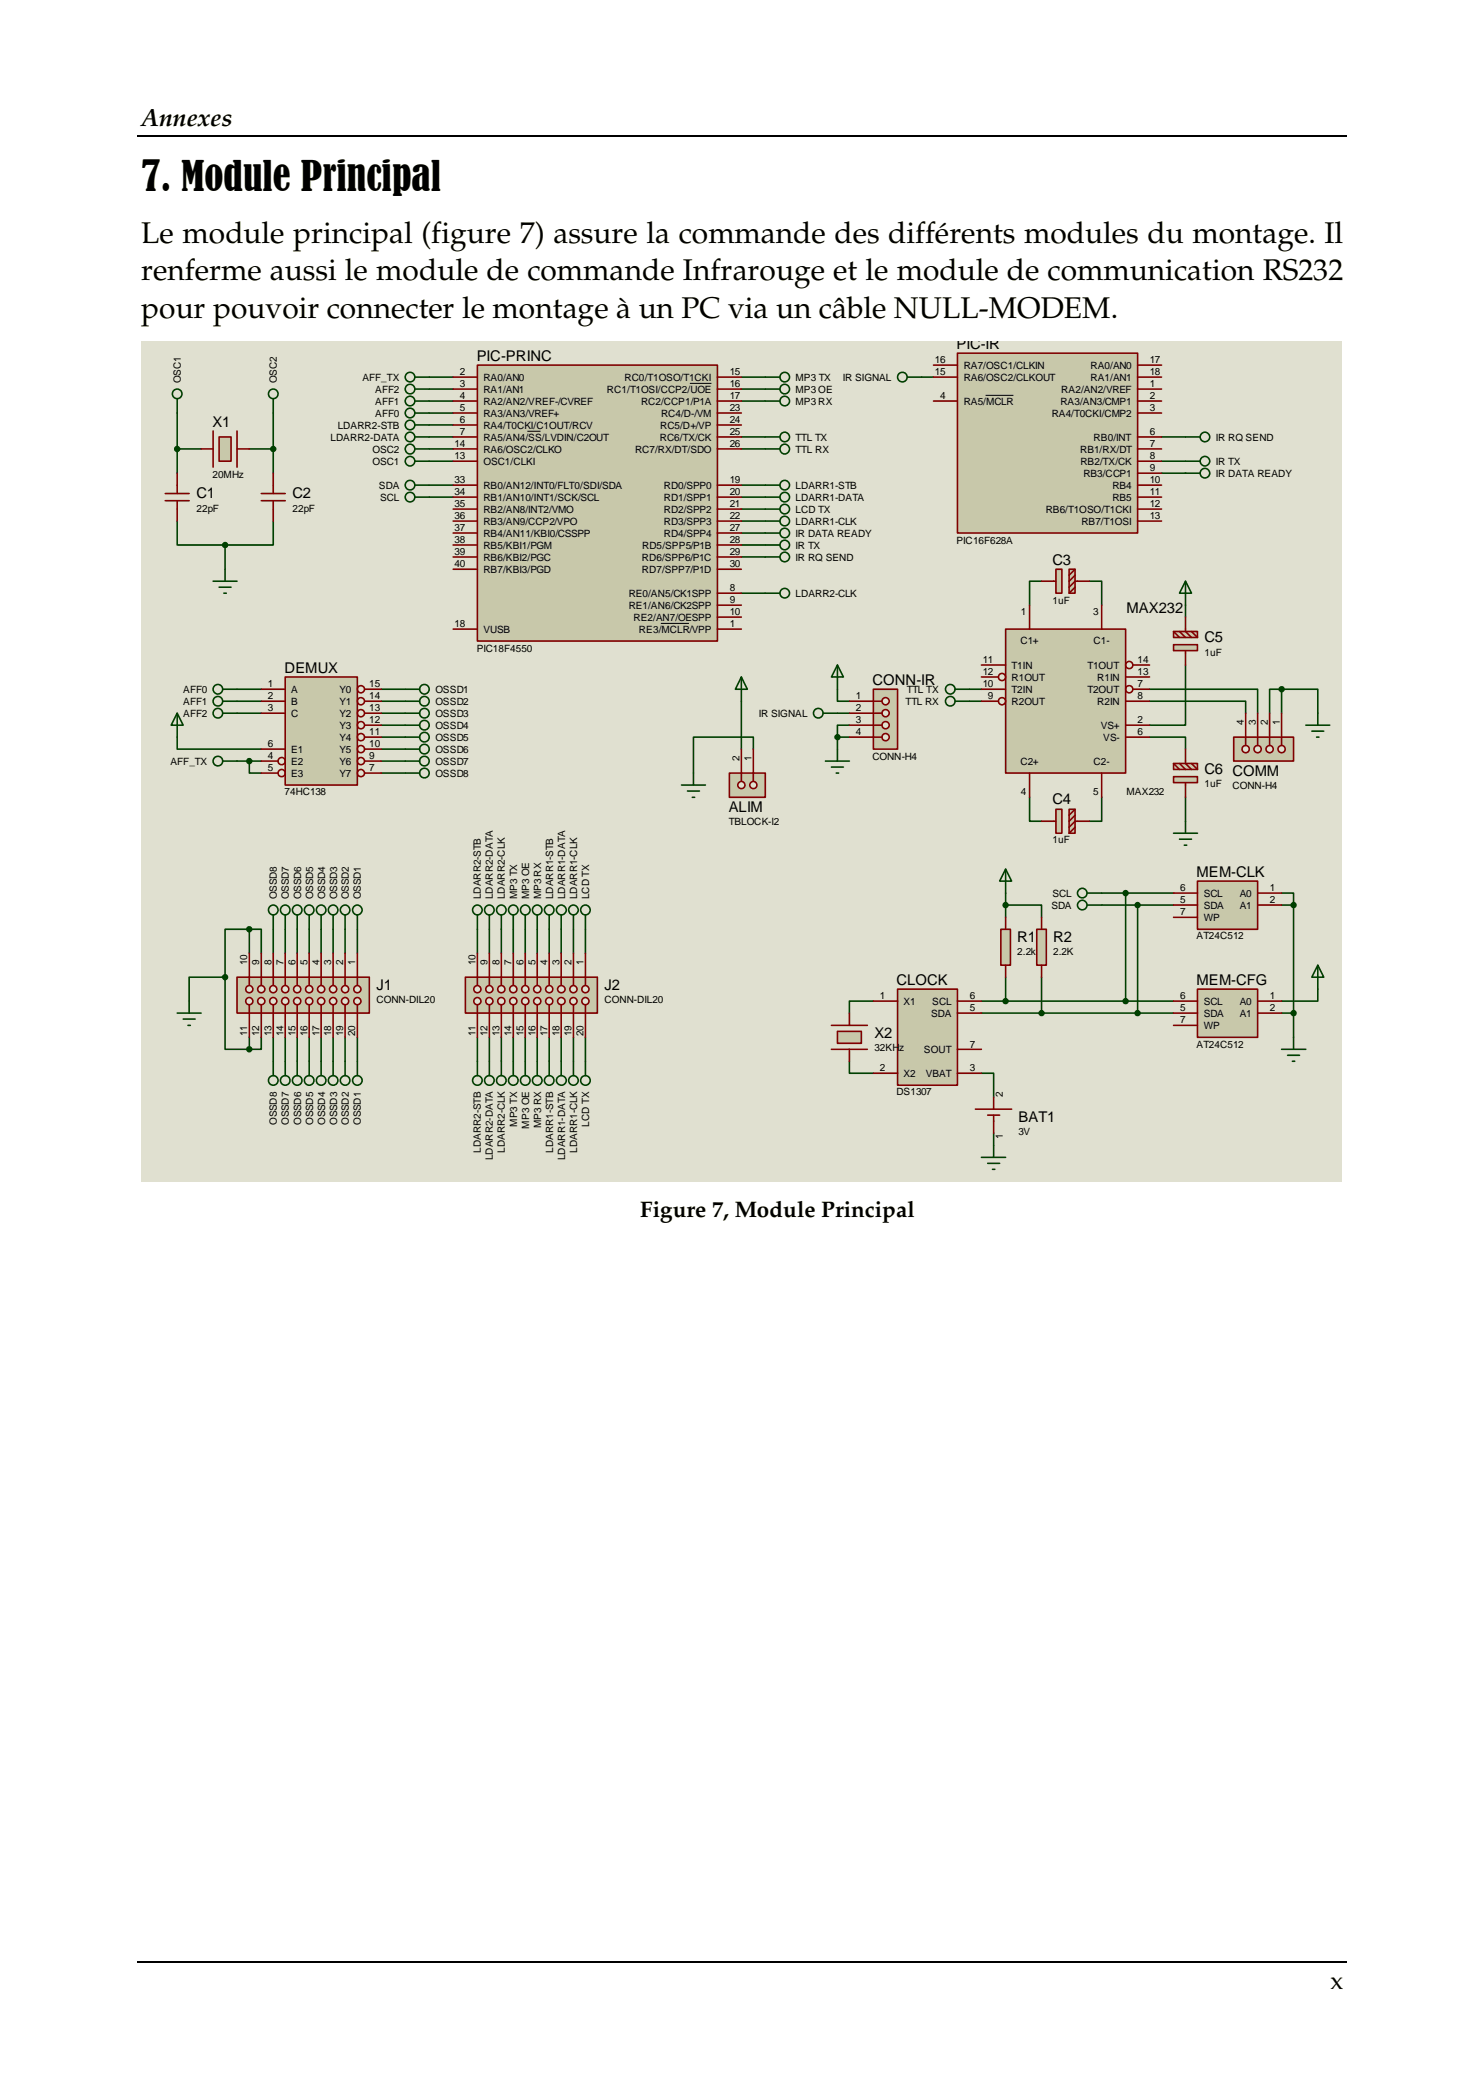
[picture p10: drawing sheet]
<svg xmlns="http://www.w3.org/2000/svg" width="210mm" height="297mm" viewBox="0 0 210 297" stroke-linecap="round" stroke-linejoin="round" font-family="sans-serif">
<path d="M19.5 19.3h171M19.5 277.5h171" fill="none" stroke="#000" stroke-width=".17"/>
<path d="M20 48.3h169.8v118.8h-169.8z" fill-rule="evenodd" fill="#e0e0d0"/>
<g fill="none" stroke="#004000" stroke-width=".23">
<path d="M25.1 58.4v8.5M38.7 58.4v8.5M60.7 55h3.4M60.7 56.7h3.4M60.7 58.4h3.4M60.7 53.3h3.4M104.9 55h3.3M104.9 56.7h3.3M104.9 53.3h3.3M130.3 53.3h1.7M25.1 73.7v3.4h6.7M25.1 63.5h3.3"/>
<path d="M31.8 77.1v3.4M35.3 63.5h3.4M38.7 73.7v3.4h-6.9M60.7 63.5h3.4M60.7 65.2h3.4M60.7 68.6h3.4M60.7 70.3h3.4M60.7 61.8h3.4M60.7 60.1h3.4M104.9 63.5h3.3M104.9 68.6h3.3M104.9 70.3h3.3"/>
<path d="M104.9 61.8h3.3M104.9 72h3.3M104.9 73.7h3.3M104.9 78.8h3.3M104.9 77.1h3.3M104.9 75.4h3.3M164.3 65.2h3.4M164.3 66.9h3.4M164.3 61.8h3.4M33.5 97.5h3.5M33.5 99.2h3.5M53.9 97.5h3.4"/>
<path d="M53.9 99.2h3.4M104.9 83.9h3.3M104.9 99.2v6.8M118.4 97.5v1.7h1.7M137.1 97.5h1.7M137.1 99.2h1.7M147.3 82.2h-1.7v3.4M154.1 82.2h1.7v3.4M162.6 97.5h15.3v3.4M162.6 99.2h13.6v1.7M167.7 94.1v8.5h-5.1M167.7 85.6v1.7"/>
<path d="M181.3 97.5h5.1v3.4M181.3 97.5h-1.7v3.4M181.3 97.5v3.4M25.1 104.3v1.7h11.9M33.5 100.9h3.5M33.5 107.7h3.5M35.3 107.7v1.6h1.7M53.9 100.9h3.4M53.9 107.7h3.4M53.9 102.6h3.4M53.9 104.3h3.4M53.9 106h3.4"/>
<path d="M53.9 109.3h3.4M106.6 106v-1.7h-8.5v5M118.4 100.9h1.7M118.4 104.3h1.7M118.4 104.3v1.7M120.1 102.6h-1.7v1.7M145.6 112.8v3.4h1.7M155.8 112.8v3.4h-1.7M162.6 104.3h5.1v1.7M167.7 112.8v3.4M31.8 138.2v10.2h3.5M31.8 138.2h-5v3.4"/>
<path d="M35.3 131.4h1.7v3.4M35.3 131.4h-3.5v6.8M35.3 131.4v3.4M38.7 131.4v3.4M40.3 131.4v3.4M42 131.4v3.4M43.7 131.4v3.4M45.4 131.4v3.4M47.1 131.4v3.4M48.8 131.4v3.4M50.5 131.4v3.4M67.5 131.4v3.4"/>
<path d="M69.2 131.4v3.4M70.9 131.4v3.4M72.6 131.4v3.4M74.3 131.4v3.4M76 131.4v3.4M77.7 131.4v3.4M79.4 131.4v3.4M81.1 131.4v3.4M82.8 131.4v3.4M142.2 128h5.1v1.8M142.2 126.3v3.5M142.2 138.2v3.4"/>
<path d="M147.3 138.2v5.1M155.8 128h10.2M155.8 126.3h10.2M159.2 126.3v15.3M160.9 128v15.3M181.3 126.3h1.7v1.7M181.3 128h1.7M183 128v18.7M186.4 139.9v1.7h-5.1M35.3 146.7v1.7M37 146.7v1.7h-1.7M38.7 146.7v3.4"/>
<path d="M40.3 146.7v3.4M42 146.7v3.4M43.7 146.7v3.4M45.4 146.7v3.4M47.1 146.7v3.4M48.8 146.7v3.4M50.5 146.7v3.4M67.5 146.7v3.4M69.2 146.7v3.4M70.9 146.7v3.4M72.6 146.7v3.4M74.3 146.7v3.4"/>
<path d="M76 146.7v3.4M77.7 146.7v3.4M79.4 146.7v3.4M81.1 146.7v3.4M82.8 146.7v3.4M120.1 150.1v1.7h3.4M123.5 141.6h-3.4v1.7M138.8 151.8h1.7v3.4M138.8 143.3h27.2M138.8 141.6h27.2M181.3 143.3h1.7M140.5 160.3v1.7"/>
</g>
<path d="M67.5 51.6h34v39.1h-34z" fill-rule="evenodd" fill="#c8c8aa"/>
<g fill="none" stroke="#800000" stroke-width=".23">
<path d="M64.1 53.3h3.4M64.1 55h3.4M64.1 56.7h3.4M64.1 58.4h3.4M67.5 51.6h34v39.1h-34zM101.5 53.3h3.4M101.5 55h3.4M101.5 56.7h3.4M101.5 58.4h3.4M23.4 70.8h3.4M23.4 69.8h3.4M25.1 66.9v2.9"/>
<path d="M25.1 70.8v2.9M30.1 61v5.1M33.5 61v5.1M37 70.8h3.3M37 69.8h3.3M38.7 66.9v2.9M38.7 70.8v2.9M64.1 60.1h3.4M64.1 61.8h3.4M64.1 63.5h3.4M64.1 65.2h3.4M64.1 68.6h3.4"/>
<path d="M64.1 70.3h3.4M64.1 72h3.4M64.1 73.7h3.4M64.1 75.4h3.4M64.1 77.1h3.4M64.1 78.8h3.4M101.5 60.1h3.4M101.5 61.8h3.4M101.5 63.5h3.4M101.5 68.6h3.4M101.5 70.3h3.4M101.5 72h3.4"/>
<path d="M101.5 73.7h3.4M101.5 75.4h3.4M101.5 77.1h3.4M101.5 78.8h3.4M64.1 80.5h3.4M64.1 89h3.4M101.5 80.5h3.4M101.5 89h3.4M101.5 83.9h3.4M101.5 85.6h3.4M101.5 87.3h3.4"/>
</g>
<path d="M97.6 54.2h3M74.6 61h1.9M93.5 88.2h4" fill="none" stroke="#000" stroke-width=".14"/>
<path d="M31 61.8h1.7v3.4h-1.7z" fill-rule="evenodd" fill="#c8c8aa"/>
<path d="M28.4 63.5h1.7M31 61.8h1.7v3.4h-1.7zM33.5 63.5h1.8" fill="none" stroke="#800000" stroke-width=".23"/>
<path d="M30.1 82.2h3.4M31 83.1h1.7M31.7 83.9h.3M31.8 80.5v1.7" fill="none" stroke="#004000" stroke-width=".23"/>
<circle cx="31.8" cy="77.1" r=".34" fill="#004000"/>
<g fill="none" stroke="#004000" stroke-width=".23">
<path d="M25.1 56.4v2M38.7 56.4v2"/>
<circle cx="25.1" cy="55.7" r=".68"/>
<circle cx="38.6" cy="55.7" r=".68"/>
<circle cx="31.8" cy="77.1" r=".34"/>
</g>
<circle cx="38.6" cy="63.5" r=".34" fill="#004000"/>
<circle cx="38.6" cy="63.5" r=".34" fill="none" stroke="#004000" stroke-width=".23"/>
<circle cx="25.1" cy="63.5" r=".34" fill="#004000"/>
<g fill="none" stroke="#004000" stroke-width=".23">
<path d="M58.7 55h2M58.7 56.7h2M58.7 58.4h2M58.7 53.3h2M58.7 63.5h2M58.7 65.2h2"/>
<circle cx="58" cy="58.4" r=".68"/>
<circle cx="58" cy="56.7" r=".68"/>
<circle cx="58" cy="55" r=".68"/>
<circle cx="58" cy="53.3" r=".68"/>
<circle cx="25.1" cy="63.5" r=".34"/>
<circle cx="58" cy="63.5" r=".68"/>
<circle cx="58" cy="65.2" r=".68"/>
</g>
<path d="M40.3 95.8h10.2v15.2h-10.2z" fill-rule="evenodd" fill="#c8c8aa"/>
<g fill="none" stroke="#800000" stroke-width=".23">
<path d="M37 97.5h3.3M37 99.2h3.3M40.3 95.8h10.2v15.2h-10.2zM51.6 97.5h2.3M51.6 99.2h2.3M37 100.9h3.3M37 106h3.3M37 107.7h2.3M37 109.3h2.3M51.6 100.9h2.3M51.6 106h2.3M51.6 107.7h2.3"/>
<path d="M51.6 109.3h2.3M51.6 102.6h2.3M51.6 104.3h2.3"/>
<circle cx="51.1" cy="97.5" r=".51"/>
<circle cx="51.1" cy="99.2" r=".51"/>
<circle cx="39.8" cy="107.7" r=".51"/>
<circle cx="39.8" cy="109.4" r=".51"/>
<circle cx="51" cy="102.6" r=".51"/>
<circle cx="51" cy="104.3" r=".51"/>
<circle cx="51" cy="106" r=".51"/>
<circle cx="51.1" cy="109.4" r=".51"/>
<circle cx="51.1" cy="100.9" r=".51"/>
<circle cx="51.1" cy="107.7" r=".51"/>
</g>
<g fill="none" stroke="#004000" stroke-width=".23">
<path d="M31.5 97.5h2M31.5 99.2h2M25.1 100.9l.8 1.7h-1.7zM25.1 100.9v3.4M31.5 100.9h2M31.5 107.7h2"/>
<circle cx="30.8" cy="99.2" r=".68"/>
<circle cx="30.8" cy="97.5" r=".68"/>
<circle cx="30.8" cy="100.9" r=".68"/>
<circle cx="30.8" cy="107.7" r=".68"/>
</g>
<circle cx="35.3" cy="107.7" r=".34" fill="#004000"/>
<g fill="none" stroke="#004000" stroke-width=".23">
<path d="M58.7 68.6h2M58.7 70.3h2M108.2 68.6h2.1M57.3 97.5h2.1M57.3 99.2h2.1M57.3 100.9h2.1M57.3 102.6h2.1M57.3 104.3h2.1M57.3 106h2.1M57.3 107.7h2.1M57.3 109.3h2.1"/>
<circle cx="58" cy="70.3" r=".68"/>
<circle cx="58" cy="68.6" r=".68"/>
<circle cx="111" cy="68.6" r=".68"/>
<circle cx="60" cy="99.2" r=".68"/>
<circle cx="60" cy="97.5" r=".68"/>
<circle cx="35.3" cy="107.7" r=".34"/>
<circle cx="60" cy="106" r=".68"/>
<circle cx="60" cy="109.3" r=".68"/>
<circle cx="60" cy="100.9" r=".68"/>
<circle cx="60" cy="102.6" r=".68"/>
<circle cx="60" cy="104.3" r=".68"/>
<circle cx="60" cy="107.7" r=".68"/>
</g>
<path d="M135.4 50h25.5v25.4h-25.5z" fill-rule="evenodd" fill="#c8c8aa"/>
<g fill="none" stroke="#800000" stroke-width=".23">
<path d="M132 51.6h3.4M132 53.3h3.4M132 56.7h3.4M135.4 50h25.5v25.4h-25.5zM160.9 51.6h3.4M160.9 53.3h3.4M160.9 55h3.4M160.9 56.7h3.4M160.9 58.4h3.4M160.9 61.8h3.4M160.9 63.5h3.4M160.9 65.2h3.4"/>
<path d="M160.9 66.9h3.4M160.9 68.6h3.4M160.9 70.3h3.4M160.9 72h3.4M160.9 73.7h3.4"/>
</g>
<path d="M139.4 55.9h3.9" fill="none" stroke="#000" stroke-width=".14"/>
<g fill="none" stroke="#004000" stroke-width=".23">
<path d="M108.2 53.3h2.1M108.2 55h2.1M108.2 56.7h2.1M128.3 53.3h2M58.7 61.8h2M58.7 60.1h2M108.2 61.8h2.1M108.2 63.5h2.1M167.7 65.2h2.1M167.7 66.9h2.1M167.7 61.8h2.1M108.2 83.9h2.1"/>
<circle cx="111" cy="56.7" r=".68"/>
<circle cx="111" cy="53.3" r=".68"/>
<circle cx="111" cy="55" r=".68"/>
<circle cx="127.6" cy="53.3" r=".68"/>
<circle cx="58" cy="60.1" r=".68"/>
<circle cx="58" cy="61.8" r=".68"/>
<circle cx="111" cy="63.5" r=".68"/>
<circle cx="111" cy="61.8" r=".68"/>
<circle cx="170.4" cy="66.9" r=".68"/>
<circle cx="170.4" cy="61.8" r=".68"/>
<circle cx="170.4" cy="65.2" r=".68"/>
<circle cx="111" cy="83.9" r=".68"/>
</g>
<path d="M127 139.9h8.4v13.6h-8.4z" fill-rule="evenodd" fill="#c8c8aa"/>
<path d="M127 139.9h8.4v13.6h-8.4zM123.5 151.8h3.5M123.5 141.6h3.5M135.4 151.8h3.4M135.4 141.6h3.4M135.4 143.3h3.4M135.4 148.4h3.4" fill="none" stroke="#800000" stroke-width=".23"/>
<path d="M169.4 124.6h8.5v6.8h-8.5z" fill-rule="evenodd" fill="#c8c8aa"/>
<path d="M166 126.3h3.4M166 128h3.4M166 129.8h3.4M169.4 124.6h8.5v6.8h-8.5zM177.9 126.3h3.4M177.9 128h3.4" fill="none" stroke="#800000" stroke-width=".23"/>
<path d="M169.4 139.9h8.5v6.8h-8.5z" fill-rule="evenodd" fill="#c8c8aa"/>
<path d="M169.4 139.9h8.5v6.8h-8.5zM166 141.6h3.4M166 143.3h3.4M166 145h3.4M177.9 141.6h3.4M177.9 143.3h3.4" fill="none" stroke="#800000" stroke-width=".23"/>
<path d="M181.3 148.4h3.4M182.1 149.3h1.7M182.8 150.1h.3M183 146.7v1.7" fill="none" stroke="#004000" stroke-width=".23"/>
<circle cx="183" cy="128" r=".34" fill="#004000"/>
<circle cx="183" cy="128" r=".34" fill="none" stroke="#004000" stroke-width=".23"/>
<circle cx="183" cy="143.3" r=".34" fill="#004000"/>
<g fill="none" stroke="#004000" stroke-width=".23">
<path d="M186.4 136.5l.8 1.7h-1.7zM186.4 136.5v3.4"/>
<circle cx="183" cy="143.3" r=".34"/>
</g>
<path d="M117.6 145h5.1M117.6 148.4h5.1" fill="none" stroke="#800000" stroke-width=".23"/>
<path d="M118.4 145.9h3.4v1.7h-3.4z" fill-rule="evenodd" fill="#c8c8aa"/>
<path d="M118.4 145.9h3.4v1.7h-3.4zM120.1 143.3v1.7M120.1 148.4v1.7" fill="none" stroke="#800000" stroke-width=".23"/>
<path d="M141.6 131.4h1.3v5.1h-1.3z" fill-rule="evenodd" fill="#c8c8aa"/>
<path d="M141.6 131.4h1.3v5.1h-1.3zM142.2 129.8v1.6M142.2 136.5v1.7" fill="none" stroke="#800000" stroke-width=".23"/>
<circle cx="159.2" cy="141.6" r=".34" fill="#004000"/>
<circle cx="159.2" cy="141.6" r=".34" fill="none" stroke="#004000" stroke-width=".23"/>
<circle cx="160.9" cy="143.3" r=".34" fill="#004000"/>
<g fill="none" stroke="#004000" stroke-width=".23">
<path d="M142.2 122.9l.9 1.7h-1.7zM142.2 122.9v3.4"/>
<circle cx="160.9" cy="143.3" r=".34"/>
</g>
<circle cx="142.2" cy="141.6" r=".34" fill="#004000"/>
<circle cx="142.2" cy="141.6" r=".34" fill="none" stroke="#004000" stroke-width=".23"/>
<path d="M146.6 131.4h1.4v5.1h-1.4z" fill-rule="evenodd" fill="#c8c8aa"/>
<path d="M146.6 131.4h1.4v5.1h-1.4zM147.3 129.8v1.6M147.3 136.5v1.7" fill="none" stroke="#800000" stroke-width=".23"/>
<circle cx="142.2" cy="128" r=".34" fill="#004000"/>
<circle cx="142.2" cy="128" r=".34" fill="none" stroke="#004000" stroke-width=".23"/>
<circle cx="147.3" cy="143.3" r=".34" fill="#004000"/>
<g fill="none" stroke="#004000" stroke-width=".23">
<path d="M153.8 126.3h2M153.8 128h2M138.8 163.7h3.4M139.7 164.5h1.7M140.4 165.4h.3M140.5 162v1.7"/>
<circle cx="153.1" cy="128" r=".67"/>
<circle cx="153.1" cy="126.3" r=".67"/>
<circle cx="147.3" cy="143.3" r=".34"/>
</g>
<path d="M138 156.9h5.1M139.7 157.7h1.7M140.5 155.2v1.7M140.5 157.7v2.6" fill="none" stroke="#800000" stroke-width=".23"/>
<circle cx="160.9" cy="128" r=".34" fill="#004000"/>
<circle cx="160.9" cy="128" r=".34" fill="none" stroke="#004000" stroke-width=".23"/>
<circle cx="159.2" cy="126.3" r=".34" fill="#004000"/>
<circle cx="159.2" cy="126.3" r=".34" fill="none" stroke="#004000" stroke-width=".23"/>
<path d="M123.5 97.5h3.5v8.5h-3.5z" fill-rule="evenodd" fill="#c8c8aa"/>
<path d="M123.5 97.5h3.5v8.5h-3.5zM123.5 99.2h1.3" fill="none" stroke="#800000" stroke-width=".23"/>
<circle cx="125.3" cy="100.9" r=".51" fill="#e0e0d0"/>
<g fill="none" stroke="#800000" stroke-width=".23">
<path d="M123.5 100.9h1.3"/>
<circle cx="125.3" cy="100.9" r=".51"/>
</g>
<circle cx="125.3" cy="102.6" r=".51" fill="#e0e0d0"/>
<g fill="none" stroke="#800000" stroke-width=".23">
<path d="M123.5 102.6h1.3"/>
<circle cx="125.3" cy="102.6" r=".51"/>
</g>
<circle cx="125.3" cy="104.3" r=".51" fill="#e0e0d0"/>
<g fill="none" stroke="#800000" stroke-width=".23">
<path d="M123.5 104.3h1.3"/>
<circle cx="125.3" cy="104.3" r=".51"/>
</g>
<circle cx="125.3" cy="99.2" r=".51" fill="#e0e0d0"/>
<g fill="none" stroke="#800000" stroke-width=".23">
<path d="M120.1 99.2h3.4M120.1 100.9h3.4M120.1 102.6h3.4M120.1 104.3h3.4"/>
<circle cx="125.3" cy="99.2" r=".51"/>
</g>
<path d="M118.4 94.1l.9 1.7h-1.7zM118.4 94.1v3.4M116.8 107.7h3.3M117.6 108.5h1.7M118.3 109.3h.3M118.4 106v1.7" fill="none" stroke="#004000" stroke-width=".23"/>
<path d="M142.2 89h17v20.3h-17z" fill-rule="evenodd" fill="#c8c8aa"/>
<g fill="none" stroke="#800000" stroke-width=".23">
<path d="M138.8 94.1h3.4M138.8 95.8h2.4M138.8 97.5h3.4M138.8 99.2h2.4M142.2 89h17v20.3h-17zM145.6 85.6v3.4M155.8 85.6v3.4M159.2 95.8h3.4M159.2 99.2h3.4M160.2 94.1h2.4M160.2 97.5h2.4M145.6 109.3v3.5"/>
<path d="M155.8 109.3v3.5M159.2 102.6h3.4M159.2 104.3h3.4"/>
<circle cx="141.7" cy="99.2" r=".51"/>
<circle cx="141.7" cy="95.8" r=".51"/>
<circle cx="159.7" cy="97.5" r=".51"/>
<circle cx="159.7" cy="94.1" r=".51"/>
</g>
<path d="M149.4 80.5h.8v3.4h-.8z" fill-rule="evenodd" fill="#c8c8aa"/>
<path d="M149.4 80.5h.8v3.4h-.8z" fill="none" stroke="#800000" stroke-width=".23"/>
<path d="M151.2 80.5h.9v3.4h-.9z" fill-rule="evenodd" fill="#c8c8aa"/>
<path d="M147.3 82.2h2.1M151.2 80.5h.9v3.4h-.9zM152.1 80.5l-.9 .9M152.1 81.4l-.9 .8M152.1 83.1l-.9 .8M154.1 82.2h-2l-.9 .9" fill="none" stroke="#800000" stroke-width=".23"/>
<path d="M149.4 114.5h.8v3.4h-.8z" fill-rule="evenodd" fill="#c8c8aa"/>
<path d="M149.4 114.5h.8v3.4h-.8z" fill="none" stroke="#800000" stroke-width=".23"/>
<path d="M151.2 114.5h.9v3.4h-.9z" fill-rule="evenodd" fill="#c8c8aa"/>
<path d="M147.3 116.2h2.1M151.2 114.5h.9v3.4h-.9zM152.1 114.5l-.9 .8M152.1 115.3l-.9 .9M152.1 117l-.9 .9M154.1 116.2h-2l-.9 .8" fill="none" stroke="#800000" stroke-width=".23"/>
<g fill="none" stroke="#004000" stroke-width=".23">
<path d="M135.1 97.5h2M135.1 99.2h2"/>
<circle cx="134.4" cy="99.2" r=".68"/>
<circle cx="134.4" cy="97.5" r=".68"/>
</g>
<path d="M174.5 104.3h8.5v3.4h-8.5z" fill-rule="evenodd" fill="#c8c8aa"/>
<path d="M174.5 104.3h8.5v3.4h-8.5zM181.3 104.3v1.2" fill="none" stroke="#800000" stroke-width=".23"/>
<circle cx="179.6" cy="106" r=".51" fill="#e0e0d0"/>
<g fill="none" stroke="#800000" stroke-width=".23">
<path d="M179.6 104.3v1.2"/>
<circle cx="179.6" cy="106" r=".51"/>
</g>
<circle cx="177.9" cy="106" r=".51" fill="#e0e0d0"/>
<g fill="none" stroke="#800000" stroke-width=".23">
<path d="M177.9 104.3v1.2"/>
<circle cx="177.9" cy="106" r=".51"/>
</g>
<circle cx="176.2" cy="106" r=".51" fill="#e0e0d0"/>
<g fill="none" stroke="#800000" stroke-width=".23">
<path d="M176.2 104.3v1.2"/>
<circle cx="176.2" cy="106" r=".51"/>
</g>
<circle cx="181.3" cy="106" r=".51" fill="#e0e0d0"/>
<g fill="none" stroke="#800000" stroke-width=".23">
<path d="M176.2 100.9v3.4M177.9 100.9v3.4M179.6 100.9v3.4M181.3 100.9v3.4"/>
<circle cx="181.3" cy="106" r=".51"/>
</g>
<path d="M184.7 102.6h3.4M185.5 103.4h1.7M186.2 104.3h.4M186.4 100.9v1.7" fill="none" stroke="#004000" stroke-width=".23"/>
<circle cx="181.3" cy="97.5" r=".34" fill="#004000"/>
<g fill="none" stroke="#004000" stroke-width=".23">
<path d="M167.7 82.2l.8 1.7h-1.7zM167.7 82.2v3.4"/>
<circle cx="181.3" cy="97.5" r=".34"/>
</g>
<path d="M166 91.2h3.4v.8h-3.4z" fill-rule="evenodd" fill="#c8c8aa"/>
<path d="M166 91.2h3.4v.8h-3.4z" fill="none" stroke="#800000" stroke-width=".23"/>
<path d="M166 89.3h3.4v.9h-3.4z" fill-rule="evenodd" fill="#c8c8aa"/>
<path d="M166 89.3h3.4v.9h-3.4zM166 89.3l.8 .9M166.8 89.3l.9 .9M167.7 87.3v2l.8 .9M167.7 92v2.1M168.5 89.3l.9 .9" fill="none" stroke="#800000" stroke-width=".23"/>
<path d="M166 109.9h3.4v.8h-3.4z" fill-rule="evenodd" fill="#c8c8aa"/>
<path d="M166 109.9h3.4v.8h-3.4z" fill="none" stroke="#800000" stroke-width=".23"/>
<path d="M166 108h3.4v.8h-3.4z" fill-rule="evenodd" fill="#c8c8aa"/>
<path d="M166 108h3.4v.8h-3.4zM166 108l.8 .8M166.8 108l.9 .8M167.7 106v2l.8 .8M167.7 110.7v2.1M168.5 108l.9 .8" fill="none" stroke="#800000" stroke-width=".23"/>
<g fill="none" stroke="#004000" stroke-width=".23">
<path d="M104.9 95.8l.8 1.7h-1.7zM104.9 95.8v3.4M96.4 111h3.4M97.2 111.9h1.7M97.9 112.8h.4M98.1 109.3v1.7M116.4 100.9h2M166 117.9h3.4M166.8 118.7h1.7M167.5 119.5h.4M167.7 116.2v1.7"/>
<circle cx="115.7" cy="100.9" r=".68"/>
</g>
<circle cx="118.5" cy="104.3" r=".33" fill="#004000"/>
<circle cx="118.5" cy="104.3" r=".33" fill="none" stroke="#004000" stroke-width=".23"/>
<path d="M103.2 109.3h5v3.5h-5z" fill-rule="evenodd" fill="#c8c8aa"/>
<path d="M103.2 109.3h5v3.5h-5zM106.6 109.3v1.2" fill="none" stroke="#800000" stroke-width=".23"/>
<circle cx="106.6" cy="111" r=".5" fill="#e0e0d0"/>
<g fill="none" stroke="#800000" stroke-width=".23">
<path d="M104.9 109.3v1.2"/>
<circle cx="106.6" cy="111" r=".5"/>
</g>
<circle cx="104.9" cy="111" r=".5" fill="#e0e0d0"/>
<g fill="none" stroke="#800000" stroke-width=".23">
<path d="M104.9 106v3.3M106.6 106v3.3"/>
<circle cx="104.9" cy="111" r=".5"/>
</g>
<path d="M33.5 138.2h18.7v5.1h-18.7z" fill-rule="evenodd" fill="#c8c8aa"/>
<path d="M33.5 138.2h18.7v5.1h-18.7zM50.5 138.2v1.2" fill="none" stroke="#800000" stroke-width=".23"/>
<circle cx="50.5" cy="139.9" r=".51" fill="#e0e0d0"/>
<g fill="none" stroke="#800000" stroke-width=".23">
<path d="M48.8 138.2v1.2"/>
<circle cx="50.5" cy="139.9" r=".51"/>
</g>
<circle cx="48.8" cy="139.9" r=".5" fill="#e0e0d0"/>
<g fill="none" stroke="#800000" stroke-width=".23">
<path d="M47.1 138.2v1.2"/>
<circle cx="48.8" cy="139.9" r=".5"/>
</g>
<circle cx="47.1" cy="139.9" r=".5" fill="#e0e0d0"/>
<g fill="none" stroke="#800000" stroke-width=".23">
<path d="M45.4 138.2v1.2"/>
<circle cx="47.1" cy="139.9" r=".5"/>
</g>
<circle cx="45.4" cy="139.9" r=".5" fill="#e0e0d0"/>
<g fill="none" stroke="#800000" stroke-width=".23">
<path d="M50.5 142.1v1.2"/>
<circle cx="45.4" cy="139.9" r=".5"/>
</g>
<circle cx="50.5" cy="141.6" r=".51" fill="#e0e0d0"/>
<g fill="none" stroke="#800000" stroke-width=".23">
<path d="M48.8 142.1v1.2"/>
<circle cx="50.5" cy="141.6" r=".51"/>
</g>
<circle cx="48.8" cy="141.6" r=".5" fill="#e0e0d0"/>
<g fill="none" stroke="#800000" stroke-width=".23">
<path d="M47.1 142.1v1.2"/>
<circle cx="48.8" cy="141.6" r=".5"/>
</g>
<circle cx="47.1" cy="141.6" r=".5" fill="#e0e0d0"/>
<g fill="none" stroke="#800000" stroke-width=".23">
<path d="M45.4 142.1v1.2"/>
<circle cx="47.1" cy="141.6" r=".5"/>
</g>
<circle cx="45.4" cy="141.6" r=".5" fill="#e0e0d0"/>
<g fill="none" stroke="#800000" stroke-width=".23">
<path d="M43.7 138.2v1.2"/>
<circle cx="45.4" cy="141.6" r=".5"/>
</g>
<circle cx="43.7" cy="139.9" r=".51" fill="#e0e0d0"/>
<g fill="none" stroke="#800000" stroke-width=".23">
<path d="M43.7 142.1v1.2"/>
<circle cx="43.7" cy="139.9" r=".51"/>
</g>
<circle cx="43.7" cy="141.6" r=".51" fill="#e0e0d0"/>
<g fill="none" stroke="#800000" stroke-width=".23">
<path d="M42 138.2v1.2"/>
<circle cx="43.7" cy="141.6" r=".51"/>
</g>
<circle cx="42" cy="139.9" r=".51" fill="#e0e0d0"/>
<g fill="none" stroke="#800000" stroke-width=".23">
<path d="M42 142.1v1.2"/>
<circle cx="42" cy="139.9" r=".51"/>
</g>
<circle cx="42" cy="141.6" r=".51" fill="#e0e0d0"/>
<g fill="none" stroke="#800000" stroke-width=".23">
<path d="M40.3 138.2v1.2"/>
<circle cx="42" cy="141.6" r=".51"/>
</g>
<circle cx="40.3" cy="139.9" r=".51" fill="#e0e0d0"/>
<g fill="none" stroke="#800000" stroke-width=".23">
<path d="M40.3 142.1v1.2"/>
<circle cx="40.3" cy="139.9" r=".51"/>
</g>
<circle cx="40.3" cy="141.6" r=".51" fill="#e0e0d0"/>
<g fill="none" stroke="#800000" stroke-width=".23">
<path d="M38.7 138.2v1.2"/>
<circle cx="40.3" cy="141.6" r=".51"/>
</g>
<circle cx="38.6" cy="139.9" r=".51" fill="#e0e0d0"/>
<g fill="none" stroke="#800000" stroke-width=".23">
<path d="M38.7 142.1v1.2"/>
<circle cx="38.6" cy="139.9" r=".51"/>
</g>
<circle cx="38.6" cy="141.6" r=".51" fill="#e0e0d0"/>
<g fill="none" stroke="#800000" stroke-width=".23">
<path d="M37 138.2v1.2"/>
<circle cx="38.6" cy="141.6" r=".51"/>
</g>
<circle cx="37" cy="139.9" r=".51" fill="#e0e0d0"/>
<g fill="none" stroke="#800000" stroke-width=".23">
<path d="M37 142.1v1.2"/>
<circle cx="37" cy="139.9" r=".51"/>
</g>
<circle cx="37" cy="141.6" r=".51" fill="#e0e0d0"/>
<g fill="none" stroke="#800000" stroke-width=".23">
<path d="M35.3 138.2v1.2"/>
<circle cx="37" cy="141.6" r=".51"/>
</g>
<circle cx="35.3" cy="139.9" r=".51" fill="#e0e0d0"/>
<g fill="none" stroke="#800000" stroke-width=".23">
<path d="M35.3 142.1v1.2"/>
<circle cx="35.3" cy="139.9" r=".51"/>
</g>
<circle cx="35.3" cy="141.6" r=".51" fill="#e0e0d0"/>
<g fill="none" stroke="#800000" stroke-width=".23">
<path d="M35.3 134.8v3.4M37 134.8v3.4M38.7 134.8v3.4M40.3 134.8v3.4M42 134.8v3.4M43.7 134.8v3.4M45.4 134.8v3.4M47.1 134.8v3.4M48.8 134.8v3.4M50.5 134.8v3.4M35.3 143.3v3.4M37 143.3v3.4"/>
<path d="M38.7 143.3v3.4M40.3 143.3v3.4M42 143.3v3.4M43.7 143.3v3.4M45.4 143.3v3.4M47.1 143.3v3.4M48.8 143.3v3.4M50.5 143.3v3.4"/>
<circle cx="35.3" cy="141.6" r=".51"/>
</g>
<g fill="none" stroke="#004000" stroke-width=".23">
<path d="M38.7 129.4v2M40.3 129.4v2M42 129.4v2M43.7 129.4v2M45.4 129.4v2M47.1 129.4v2M48.8 129.4v2M50.5 129.4v2M25.1 143.3h3.3M25.9 144.1h1.7M26.6 145h.3M26.8 141.6v1.7"/>
<path d="M38.7 150.1v2M40.3 150.1v2M42 150.1v2M43.7 150.1v2M45.4 150.1v2M47.1 150.1v2M48.8 150.1v2M50.5 150.1v2"/>
<circle cx="38.6" cy="128.7" r=".68"/>
<circle cx="40.3" cy="128.7" r=".68"/>
<circle cx="42" cy="128.7" r=".68"/>
<circle cx="43.7" cy="128.7" r=".68"/>
<circle cx="45.4" cy="128.7" r=".68"/>
<circle cx="47.1" cy="128.7" r=".68"/>
<circle cx="48.8" cy="128.7" r=".68"/>
<circle cx="50.5" cy="128.7" r=".68"/>
<circle cx="38.6" cy="152.8" r=".68"/>
<circle cx="40.3" cy="152.8" r=".68"/>
<circle cx="42" cy="152.8" r=".68"/>
<circle cx="43.7" cy="152.8" r=".68"/>
<circle cx="45.4" cy="152.8" r=".68"/>
<circle cx="47.1" cy="152.8" r=".68"/>
<circle cx="48.8" cy="152.8" r=".67"/>
<circle cx="50.5" cy="152.8" r=".68"/>
</g>
<circle cx="35.3" cy="148.4" r=".34" fill="#004000"/>
<circle cx="35.3" cy="148.4" r=".34" fill="none" stroke="#004000" stroke-width=".23"/>
<circle cx="35.3" cy="131.4" r=".34" fill="#004000"/>
<circle cx="35.3" cy="131.4" r=".34" fill="none" stroke="#004000" stroke-width=".23"/>
<circle cx="31.8" cy="138.2" r=".33" fill="#004000"/>
<circle cx="31.8" cy="138.2" r=".33" fill="none" stroke="#004000" stroke-width=".23"/>
<path d="M65.8 138.2h18.7v5.1h-18.7z" fill-rule="evenodd" fill="#c8c8aa"/>
<path d="M65.8 138.2h18.7v5.1h-18.7zM82.8 138.2v1.2" fill="none" stroke="#800000" stroke-width=".23"/>
<circle cx="82.8" cy="139.9" r=".51" fill="#e0e0d0"/>
<g fill="none" stroke="#800000" stroke-width=".23">
<path d="M81.1 138.2v1.2"/>
<circle cx="82.8" cy="139.9" r=".51"/>
</g>
<circle cx="81.1" cy="139.9" r=".51" fill="#e0e0d0"/>
<g fill="none" stroke="#800000" stroke-width=".23">
<path d="M79.4 138.2v1.2"/>
<circle cx="81.1" cy="139.9" r=".51"/>
</g>
<circle cx="79.4" cy="139.9" r=".52" fill="#e0e0d0"/>
<g fill="none" stroke="#800000" stroke-width=".23">
<path d="M77.7 138.2v1.2"/>
<circle cx="79.4" cy="139.9" r=".52"/>
</g>
<circle cx="77.7" cy="139.9" r=".5" fill="#e0e0d0"/>
<g fill="none" stroke="#800000" stroke-width=".23">
<path d="M82.8 142.1v1.2"/>
<circle cx="77.7" cy="139.9" r=".5"/>
</g>
<circle cx="82.8" cy="141.6" r=".51" fill="#e0e0d0"/>
<g fill="none" stroke="#800000" stroke-width=".23">
<path d="M81.1 142.1v1.2"/>
<circle cx="82.8" cy="141.6" r=".51"/>
</g>
<circle cx="81.1" cy="141.6" r=".51" fill="#e0e0d0"/>
<g fill="none" stroke="#800000" stroke-width=".23">
<path d="M79.4 142.1v1.2"/>
<circle cx="81.1" cy="141.6" r=".51"/>
</g>
<circle cx="79.4" cy="141.6" r=".52" fill="#e0e0d0"/>
<g fill="none" stroke="#800000" stroke-width=".23">
<path d="M77.7 142.1v1.2"/>
<circle cx="79.4" cy="141.6" r=".52"/>
</g>
<circle cx="77.7" cy="141.6" r=".5" fill="#e0e0d0"/>
<g fill="none" stroke="#800000" stroke-width=".23">
<path d="M76 138.2v1.2"/>
<circle cx="77.7" cy="141.6" r=".5"/>
</g>
<circle cx="76" cy="139.9" r=".5" fill="#e0e0d0"/>
<g fill="none" stroke="#800000" stroke-width=".23">
<path d="M76 142.1v1.2"/>
<circle cx="76" cy="139.9" r=".5"/>
</g>
<circle cx="76" cy="141.6" r=".5" fill="#e0e0d0"/>
<g fill="none" stroke="#800000" stroke-width=".23">
<path d="M74.3 138.2v1.2"/>
<circle cx="76" cy="141.6" r=".5"/>
</g>
<circle cx="74.3" cy="139.9" r=".51" fill="#e0e0d0"/>
<g fill="none" stroke="#800000" stroke-width=".23">
<path d="M74.3 142.1v1.2"/>
<circle cx="74.3" cy="139.9" r=".51"/>
</g>
<circle cx="74.3" cy="141.6" r=".51" fill="#e0e0d0"/>
<g fill="none" stroke="#800000" stroke-width=".23">
<path d="M72.6 138.2v1.2"/>
<circle cx="74.3" cy="141.6" r=".51"/>
</g>
<circle cx="72.6" cy="139.9" r=".51" fill="#e0e0d0"/>
<g fill="none" stroke="#800000" stroke-width=".23">
<path d="M72.6 142.1v1.2"/>
<circle cx="72.6" cy="139.9" r=".51"/>
</g>
<circle cx="72.6" cy="141.6" r=".51" fill="#e0e0d0"/>
<g fill="none" stroke="#800000" stroke-width=".23">
<path d="M70.9 138.2v1.2"/>
<circle cx="72.6" cy="141.6" r=".51"/>
</g>
<circle cx="70.9" cy="139.9" r=".51" fill="#e0e0d0"/>
<g fill="none" stroke="#800000" stroke-width=".23">
<path d="M70.9 142.1v1.2"/>
<circle cx="70.9" cy="139.9" r=".51"/>
</g>
<circle cx="70.9" cy="141.6" r=".51" fill="#e0e0d0"/>
<g fill="none" stroke="#800000" stroke-width=".23">
<path d="M69.2 138.2v1.2"/>
<circle cx="70.9" cy="141.6" r=".51"/>
</g>
<circle cx="69.2" cy="139.9" r=".51" fill="#e0e0d0"/>
<g fill="none" stroke="#800000" stroke-width=".23">
<path d="M69.2 142.1v1.2"/>
<circle cx="69.2" cy="139.9" r=".51"/>
</g>
<circle cx="69.2" cy="141.6" r=".51" fill="#e0e0d0"/>
<g fill="none" stroke="#800000" stroke-width=".23">
<path d="M67.5 138.2v1.2"/>
<circle cx="69.2" cy="141.6" r=".51"/>
</g>
<circle cx="67.5" cy="139.9" r=".51" fill="#e0e0d0"/>
<g fill="none" stroke="#800000" stroke-width=".23">
<path d="M67.5 142.1v1.2"/>
<circle cx="67.5" cy="139.9" r=".51"/>
</g>
<circle cx="67.5" cy="141.6" r=".51" fill="#e0e0d0"/>
<g fill="none" stroke="#800000" stroke-width=".23">
<path d="M67.5 134.8v3.4M69.2 134.8v3.4M70.9 134.8v3.4M72.6 134.8v3.4M74.3 134.8v3.4M76 134.8v3.4M77.7 134.8v3.4M79.4 134.8v3.4M81.1 134.8v3.4M82.8 134.8v3.4M67.5 143.3v3.4M69.2 143.3v3.4"/>
<path d="M70.9 143.3v3.4M72.6 143.3v3.4M74.3 143.3v3.4M76 143.3v3.4M77.7 143.3v3.4M79.4 143.3v3.4M81.1 143.3v3.4M82.8 143.3v3.4"/>
<circle cx="67.5" cy="141.6" r=".51"/>
</g>
<g fill="none" stroke="#004000" stroke-width=".23">
<path d="M108.2 70.3h2.1M108.2 72h2.1M108.2 73.7h2.1M108.2 78.8h2.1M108.2 77.1h2.1M108.2 75.4h2.1M67.5 129.4v2M69.2 129.4v2M70.9 129.4v2M72.6 129.4v2M74.3 129.4v2M76 129.4v2"/>
<path d="M77.7 129.4v2M79.4 129.4v2M81.1 129.4v2M82.8 129.4v2M67.5 150.1v2M69.2 150.1v2M70.9 150.1v2M72.6 150.1v2M74.3 150.1v2M76 150.1v2M77.7 150.1v2M79.4 150.1v2"/>
<path d="M81.1 150.1v2M82.8 150.1v2"/>
<circle cx="111" cy="77.1" r=".68"/>
<circle cx="111" cy="70.3" r=".68"/>
<circle cx="111" cy="73.7" r=".68"/>
<circle cx="111" cy="72" r=".68"/>
<circle cx="111" cy="75.4" r=".68"/>
<circle cx="111" cy="78.8" r=".68"/>
<circle cx="67.5" cy="128.7" r=".68"/>
<circle cx="69.2" cy="128.7" r=".68"/>
<circle cx="70.9" cy="128.7" r=".68"/>
<circle cx="72.6" cy="128.7" r=".68"/>
<circle cx="74.3" cy="128.7" r=".68"/>
<circle cx="76" cy="128.7" r=".68"/>
<circle cx="77.7" cy="128.7" r=".68"/>
<circle cx="79.4" cy="128.7" r=".69"/>
<circle cx="81.1" cy="128.7" r=".68"/>
<circle cx="82.8" cy="128.7" r=".68"/>
<circle cx="67.5" cy="152.8" r=".68"/>
<circle cx="69.2" cy="152.8" r=".68"/>
<circle cx="70.9" cy="152.8" r=".68"/>
<circle cx="72.6" cy="152.8" r=".68"/>
<circle cx="74.3" cy="152.8" r=".68"/>
<circle cx="76" cy="152.8" r=".68"/>
<circle cx="77.7" cy="152.8" r=".67"/>
<circle cx="79.4" cy="152.8" r=".69"/>
<circle cx="81.1" cy="152.8" r=".68"/>
<circle cx="82.8" cy="152.8" r=".68"/>
</g>
<text font-size="5.6" x="20" y="27">7. Module Principal</text>
<g font-size="4.2">
<text x="20" y="34.4">Le module principal (figure 7) assure la commande des différents modules du montage. Il</text>
<text x="20" y="39.7">renferme aussi le module de commande Infrarouge et le module de communication RS232</text>
<text x="20" y="44.9">pour pouvoir connecter le montage à un PC via un câble NULL-MODEM.</text>
</g>
<g font-size="3.5">
<text x="20" y="17.9">Annexes</text>
<text x="188.2" y="281.4">x</text>
</g>
<text font-size="3.2" x="90.6" y="172.2">Figure 7, Module Principal</text>
<g font-size="2.1">
<text x="67.4" y="51.1">PIC-PRINC</text>
<text x="135.3" y="49.3">PIC-IR</text>
<text x="30.1" y="60.4">X1</text>
<text x="27.8" y="70.4">C1</text>
<text x="41.4" y="70.4">C2</text>
<text x="148.9" y="79.9">C3</text>
<text x="159.3" y="86.7">MAX232</text>
<text x="40.3" y="95.2">DEMUX</text>
<text x="170.4" y="90.8">C5</text>
<text x="123.4" y="96.9">CONN-IR</text>
<text x="148.9" y="113.8">C4</text>
<text x="170.4" y="109.5">C6 COMM</text>
<text x="103.1" y="114.8">ALIM</text>
<text x="169.2" y="124">MEM-CLK</text>
<text x="143.9" y="133.2">R1</text>
<text x="149" y="133.2">R2</text>
<text x="53.3" y="140">J1</text>
<text x="85.5" y="140">J2</text>
<text x="126.8" y="139.3">CLOCK</text>
<text x="169.2" y="139.3">MEM-CFG</text>
<text x="123.7" y="146.8">X2</text>
<text x="144.1" y="158.7">BAT1</text>
</g>
<g font-size="1.4">
<text x="51.3" y="53.8">AFF_TX</text>
<text x="65" y="53.1">2</text>
<text x="68.4" y="53.8">RA0/AN0</text>
<text x="88.3" y="53.8">RC0/T1OSO/T1CKI</text>
<text x="103.2" y="53.1">15</text>
<text x="112.5" y="53.8">MP3 TX</text>
<text x="119.2" y="53.8">IR SIGNAL</text>
<text x="132.2" y="51.4">16</text>
<text x="132.2" y="53.1">15</text>
<text x="136.3" y="52.2">RA7/OSC1/CLKIN</text>
<text x="136.3" y="53.8">RA6/OSC2/CLKOUT</text>
<text x="154.3" y="52.2">RA0/AN0</text>
<text x="154.3" y="53.8">RA1/AN1</text>
<text x="162.6" y="51.4">17</text>
<text x="162.6" y="53.1">18</text>
<text x="25.6" y="54.2" transform="rotate(-90 25.6 54.2)">OSC1</text>
<text x="39.2" y="54.2" transform="rotate(-90 39.2 54.2)">OSC2</text>
<text x="53.1" y="55.5">AFF2</text>
<text x="53.1" y="57.3">AFF1</text>
<text x="53.1" y="59">AFF0</text>
<text x="65" y="54.8">3</text>
<text x="65" y="56.5">4</text>
<text x="65" y="58.2">5</text>
<text x="65" y="59.9">6</text>
<text x="68.4" y="55.5">RA1/AN1</text>
<text x="68.4" y="57.3">RA2/AN2/VREF-/CVREF</text>
<text x="68.4" y="59">RA3/AN3/VREF+</text>
<text x="85.9" y="55.5">RC1/T1OSI/CCP2/UOE</text>
<text x="90.7" y="57.3">RC2/CCP1/P1A</text>
<text x="93.5" y="59">RC4/D-/VM</text>
<text x="103.2" y="59.9">24</text>
<text x="103.2" y="56.5">17</text>
<text x="103.2" y="58.2">23</text>
<text x="103.2" y="54.8">16</text>
<text x="112.5" y="55.5">MP3 OE</text>
<text x="112.5" y="57.3">MP3 RX</text>
<text x="133" y="56.5">4</text>
<text x="136.3" y="57.3">RA5/MCLR</text>
<text x="148.8" y="59">RA4/T0CKI/CMP2</text>
<text x="150" y="57.3">RA3/AN3/CMP1</text>
<text x="150.1" y="55.5">RA2/AN2/VREF</text>
<text x="162.6" y="54.8">1</text>
<text x="162.6" y="58.2">3</text>
<text x="162.6" y="56.5">2</text>
<text x="46.7" y="62.4">LDARR2-DATA</text>
<text x="47.8" y="60.7">LDARR2-STB</text>
<text x="52.7" y="64.1">OSC2</text>
<text x="52.7" y="65.7">OSC1</text>
<text x="64.3" y="63.2">14</text>
<text x="64.3" y="64.9">13</text>
<text x="65" y="61.6">7</text>
<text x="68.4" y="60.7">RA4/T0CKI/C1OUT/RCV</text>
<text x="68.4" y="62.4">RA5/AN4/SS/LVDIN/C2OUT</text>
<text x="68.4" y="64.1">RA6/OSC2/CLKO</text>
<text x="68.4" y="65.7">OSC1/CLKI</text>
<text x="89.8" y="64.1">RC7/RX/DT/SDO</text>
<text x="93.3" y="62.4">RC6/TX/CK</text>
<text x="93.4" y="60.7">RC5/D+/VP</text>
<text x="103.2" y="63.2">26</text>
<text x="103.2" y="61.6">25</text>
<text x="112.5" y="62.4">TTL TX</text>
<text x="112.5" y="64.1">TTL RX</text>
<text x="152.8" y="64.1">RB1/RX/DT</text>
<text x="152.8" y="65.7">RB2/TX/CK</text>
<text x="154.7" y="62.4">RB0/INT</text>
<text x="162.6" y="64.9">8</text>
<text x="162.6" y="61.6">6</text>
<text x="162.6" y="63.2">7</text>
<text x="172" y="65.7">IR TX</text>
<text x="172" y="62.4">IR RQ SEND</text>
<text x="30.1" y="67.6">20MHz</text>
<text x="53.6" y="69.1">SDA</text>
<text x="53.8" y="70.8">SCL</text>
<text x="64.3" y="68.4">33</text>
<text x="64.3" y="70.1">34</text>
<text x="64.3" y="71.8">35</text>
<text x="68.4" y="69.1">RB0/AN12/INT0/FLT0/SDI/SDA</text>
<text x="68.4" y="70.8">RB1/AN10/INT1/SCK/SCL</text>
<text x="93.9" y="69.1">RD0/SPP0</text>
<text x="93.9" y="70.8">RD1/SPP1</text>
<text x="103.2" y="68.4">19</text>
<text x="103.2" y="70.1">20</text>
<text x="103.2" y="71.8">21</text>
<text x="112.5" y="69.1">LDARR1-STB</text>
<text x="112.5" y="70.8">LDARR1-DATA</text>
<text x="153.2" y="67.4">RB3/CCP1</text>
<text x="157.4" y="69.1">RB4</text>
<text x="157.4" y="70.8">RB5</text>
<text x="162.6" y="66.6">9</text>
<text x="162.6" y="68.4">10</text>
<text x="162.6" y="70.1">11</text>
<text x="162.6" y="71.8">12</text>
<text x="172" y="67.4">IR DATA READY</text>
<text x="27.8" y="72.4">22pF</text>
<text x="41.4" y="72.4">22pF</text>
<text x="64.3" y="73.4">36</text>
<text x="64.3" y="75.1">37</text>
<text x="64.3" y="76.8">38</text>
<text x="68.4" y="72.6">RB2/AN8/INT2/VMO</text>
<text x="68.4" y="74.3">RB3/AN9/CCP2/VPO</text>
<text x="68.4" y="75.9">RB4/AN11/KBI0/CSSPP</text>
<text x="68.4" y="77.6">RB5/KBI1/PGM</text>
<text x="90.8" y="77.6">RD5/SPP5/P1B</text>
<text x="93.9" y="72.6">RD2/SPP2</text>
<text x="93.9" y="74.3">RD3/SPP3</text>
<text x="93.9" y="75.9">RD4/SPP4</text>
<text x="103.2" y="73.4">22</text>
<text x="103.2" y="75.1">27</text>
<text x="103.2" y="76.8">28</text>
<text x="112.5" y="72.6">LCD TX</text>
<text x="112.5" y="74.3">LDARR1-CLK</text>
<text x="112.5" y="77.6">IR TX</text>
<text x="112.5" y="75.9">IR DATA READY</text>
<text x="135.3" y="76.9">PIC16F628A</text>
<text x="147.9" y="72.6">RB6/T1OSO/T1CKI</text>
<text x="153" y="74.3">RB7/T1OSI</text>
<text x="162.6" y="73.4">13</text>
<text x="64.3" y="78.5">39</text>
<text x="64.3" y="80.2">40</text>
<text x="68.4" y="79.3">RB6/KBI2/PGC</text>
<text x="68.4" y="81">RB7/KBI3/PGD</text>
<text x="90.8" y="79.3">RD6/SPP6/P1C</text>
<text x="90.8" y="81">RD7/SPP7/P1D</text>
<text x="103.2" y="83.7">8</text>
<text x="103.2" y="78.5">29</text>
<text x="103.2" y="80.2">30</text>
<text x="112.5" y="79.3">IR RQ SEND</text>
<text x="64.3" y="88.7">18</text>
<text x="68.4" y="89.5">VUSB</text>
<text x="88.9" y="84.4">RE0/AN5/CK1SPP</text>
<text x="88.9" y="86.1">RE1/AN6/CK2SPP</text>
<text x="89.6" y="87.8">RE2/AN7/OESPP</text>
<text x="90.4" y="89.5">RE3/MCLR/VPP</text>
<text x="103.2" y="85.3">9</text>
<text x="103.2" y="87">10</text>
<text x="103.2" y="88.7">1</text>
<text x="112.5" y="84.4">LDARR2-CLK</text>
<text x="144.4" y="87">1</text>
<text x="148.9" y="85.4">1uF</text>
<text x="154.6" y="87">3</text>
<text x="67.4" y="92.2">PIC18F4550</text>
<text x="139" y="93.8">11</text>
<text x="139" y="95.5">12</text>
<text x="143.1" y="94.6">T1IN</text>
<text x="144.4" y="91.1">C1+</text>
<text x="153.8" y="94.6">T1OUT</text>
<text x="154.7" y="91.1">C1-</text>
<text x="160.9" y="93.8">14</text>
<text x="160.9" y="95.5">13</text>
<text x="170.4" y="92.8">1uF</text>
<text x="25.9" y="98">AFF0</text>
<text x="25.9" y="99.7">AFF1</text>
<text x="25.9" y="101.4">AFF2</text>
<text x="37.9" y="97.2">1</text>
<text x="37.9" y="98.9">2</text>
<text x="37.9" y="100.6">3</text>
<text x="41.2" y="98">A</text>
<text x="41.2" y="99.7">B</text>
<text x="41.2" y="101.4">C</text>
<text x="48" y="98">Y0</text>
<text x="48" y="99.7">Y1</text>
<text x="48" y="101.4">Y2</text>
<text x="52.2" y="97.2">15</text>
<text x="52.2" y="98.9">14</text>
<text x="52.2" y="100.6">13</text>
<text x="61.6" y="98">OSSD1</text>
<text x="61.6" y="99.7">OSSD2</text>
<text x="61.6" y="101.4">OSSD3</text>
<text x="107.3" y="101.4">IR SIGNAL</text>
<text x="121.1" y="98.9">1</text>
<text x="121.1" y="100.6">2</text>
<text x="128.1" y="99.7">TTL RX</text>
<text x="128.3" y="98">TTL TX</text>
<text x="139" y="97.2">10</text>
<text x="139.7" y="98.9">9</text>
<text x="143.1" y="96.3">R1OUT</text>
<text x="143.1" y="98">T2IN</text>
<text x="143.1" y="99.7">R2OUT</text>
<text x="153.8" y="98">T2OUT</text>
<text x="155.2" y="96.3">R1IN</text>
<text x="155.2" y="99.7">R2IN</text>
<text x="160.9" y="97.2">7</text>
<text x="160.9" y="98.9">8</text>
<text x="37.9" y="105.7">6</text>
<text x="37.9" y="107.4">4</text>
<text x="41.2" y="106.5">E1</text>
<text x="48" y="103.1">Y3</text>
<text x="48" y="104.8">Y4</text>
<text x="48" y="106.5">Y5</text>
<text x="52.2" y="102.3">12</text>
<text x="52.2" y="104">11</text>
<text x="52.2" y="105.7">10</text>
<text x="52.2" y="107.4">9</text>
<text x="61.6" y="103.1">OSSD4</text>
<text x="61.6" y="104.8">OSSD5</text>
<text x="61.6" y="106.5">OSSD6</text>
<text x="104.6" y="107.7" transform="rotate(-90 104.6 107.7)">2</text>
<text x="106.3" y="107.7" transform="rotate(-90 106.3 107.7)">1</text>
<text x="121.1" y="102.3">3</text>
<text x="121.1" y="104">4</text>
<text x="123.4" y="107.4">CONN-H4</text>
<text x="155.7" y="103.1">VS+</text>
<text x="156" y="104.8">VS-</text>
<text x="160.9" y="102.3">2</text>
<text x="160.9" y="104">6</text>
<text x="175.9" y="102.6" transform="rotate(-90 175.9 102.6)">4</text>
<text x="177.6" y="102.6" transform="rotate(-90 177.6 102.6)">3</text>
<text x="179.3" y="102.6" transform="rotate(-90 179.3 102.6)">2</text>
<text x="181" y="102.6" transform="rotate(-90 181 102.6)">1</text>
<text x="24.1" y="108.2">AFF_TX</text>
<text x="37.9" y="109.1">5</text>
<text x="40.3" y="112.5">74HC138</text>
<text x="41.2" y="108.2">E2</text>
<text x="41.2" y="109.9">E3</text>
<text x="48" y="108.2">Y6</text>
<text x="48" y="109.9">Y7</text>
<text x="52.2" y="109.1">7</text>
<text x="61.6" y="108.2">OSSD7</text>
<text x="61.6" y="109.9">OSSD8</text>
<text x="144.4" y="108.2">C2+</text>
<text x="144.4" y="112.4">4</text>
<text x="154.6" y="112.4">5</text>
<text x="154.7" y="108.2">C2-</text>
<text x="159.3" y="112.5">MAX232</text>
<text x="170.4" y="111.4">1uF</text>
<text x="174.3" y="111.6">CONN-H4</text>
<text x="103.1" y="116.8">TBLOCK-I2</text>
<text x="148.9" y="119.3">1uF</text>
<text x="39.2" y="127.2" transform="rotate(-90 39.2 127.2)">OSSD8</text>
<text x="40.9" y="127.2" transform="rotate(-90 40.9 127.2)">OSSD7</text>
<text x="42.6" y="127.2" transform="rotate(-90 42.6 127.2)">OSSD6</text>
<text x="44.3" y="127.2" transform="rotate(-90 44.3 127.2)">OSSD5</text>
<text x="46" y="127.2" transform="rotate(-90 46 127.2)">OSSD4</text>
<text x="47.7" y="127.2" transform="rotate(-90 47.7 127.2)">OSSD3</text>
<text x="49.4" y="127.2" transform="rotate(-90 49.4 127.2)">OSSD2</text>
<text x="51.1" y="127.2" transform="rotate(-90 51.1 127.2)">OSSD1</text>
<text x="68" y="127.2" transform="rotate(-90 68 127.2)">LDARR2-STB</text>
<text x="69.7" y="127.2" transform="rotate(-90 69.7 127.2)">LDARR2-DATA</text>
<text x="71.4" y="127.2" transform="rotate(-90 71.4 127.2)">LDARR2-CLK</text>
<text x="73.2" y="127.2" transform="rotate(-90 73.2 127.2)">MP3 TX</text>
<text x="74.8" y="127.2" transform="rotate(-90 74.8 127.2)">MP3 OE</text>
<text x="76.5" y="127.2" transform="rotate(-90 76.5 127.2)">MP3 RX</text>
<text x="78.2" y="127.2" transform="rotate(-90 78.2 127.2)">LDARR1-STB</text>
<text x="79.9" y="127.2" transform="rotate(-90 79.9 127.2)">LDARR1-DATA</text>
<text x="81.6" y="127.2" transform="rotate(-90 81.6 127.2)">LDARR1-CLK</text>
<text x="83.3" y="127.2" transform="rotate(-90 83.3 127.2)">LCD TX</text>
<text x="148.7" y="128.6">SDA</text>
<text x="148.9" y="126.9">SCL</text>
<text x="166.9" y="126.1">6</text>
<text x="166.9" y="127.8">5</text>
<text x="166.9" y="129.5">7</text>
<text x="170.3" y="126.9">SCL</text>
<text x="170.3" y="128.6">SDA</text>
<text x="170.3" y="130.3">WP</text>
<text x="175.3" y="128.6">A1</text>
<text x="175.3" y="126.9">A0</text>
<text x="179.6" y="127.8">2</text>
<text x="179.6" y="126.1">1</text>
<text x="35" y="136.5" transform="rotate(-90 35 136.5)">10</text>
<text x="36.7" y="136.5" transform="rotate(-90 36.7 136.5)">9</text>
<text x="38.4" y="136.5" transform="rotate(-90 38.4 136.5)">8</text>
<text x="40.1" y="136.5" transform="rotate(-90 40.1 136.5)">7</text>
<text x="41.8" y="136.5" transform="rotate(-90 41.8 136.5)">6</text>
<text x="43.5" y="136.5" transform="rotate(-90 43.5 136.5)">5</text>
<text x="45.2" y="136.5" transform="rotate(-90 45.2 136.5)">4</text>
<text x="46.9" y="136.5" transform="rotate(-90 46.9 136.5)">3</text>
<text x="48.6" y="136.5" transform="rotate(-90 48.6 136.5)">2</text>
<text x="50.2" y="136.5" transform="rotate(-90 50.2 136.5)">1</text>
<text x="67.3" y="136.5" transform="rotate(-90 67.3 136.5)">10</text>
<text x="69" y="136.5" transform="rotate(-90 69 136.5)">9</text>
<text x="70.7" y="136.5" transform="rotate(-90 70.7 136.5)">8</text>
<text x="72.3" y="136.5" transform="rotate(-90 72.3 136.5)">7</text>
<text x="74" y="136.5" transform="rotate(-90 74 136.5)">6</text>
<text x="75.7" y="136.5" transform="rotate(-90 75.7 136.5)">5</text>
<text x="77.4" y="136.5" transform="rotate(-90 77.4 136.5)">4</text>
<text x="79.1" y="136.5" transform="rotate(-90 79.1 136.5)">3</text>
<text x="80.8" y="136.5" transform="rotate(-90 80.8 136.5)">2</text>
<text x="82.5" y="136.5" transform="rotate(-90 82.5 136.5)">1</text>
<text x="143.9" y="135.1">2.2k</text>
<text x="149" y="135.1">2.2K</text>
<text x="169.2" y="132.9">AT24C512</text>
<text x="53.3" y="141.9">CONN-DIL20</text>
<text x="85.5" y="141.9">CONN-DIL20</text>
<text x="124.5" y="141.4">1</text>
<text x="127.8" y="142.2">X1</text>
<text x="131.7" y="143.8">SDA</text>
<text x="131.9" y="142.2">SCL</text>
<text x="137.2" y="141.4">6</text>
<text x="137.2" y="143">5</text>
<text x="166.9" y="141.4">6</text>
<text x="166.9" y="143">5</text>
<text x="170.3" y="142.2">SCL</text>
<text x="170.3" y="143.8">SDA</text>
<text x="175.3" y="143.8">A1</text>
<text x="175.3" y="142.2">A0</text>
<text x="179.6" y="143">2</text>
<text x="179.6" y="141.4">1</text>
<text x="35" y="146.6" transform="rotate(-90 35 146.6)">11</text>
<text x="36.7" y="146.6" transform="rotate(-90 36.7 146.6)">12</text>
<text x="38.4" y="146.6" transform="rotate(-90 38.4 146.6)">13</text>
<text x="40.1" y="146.6" transform="rotate(-90 40.1 146.6)">14</text>
<text x="41.8" y="146.6" transform="rotate(-90 41.8 146.6)">15</text>
<text x="43.5" y="146.6" transform="rotate(-90 43.5 146.6)">16</text>
<text x="45.2" y="146.6" transform="rotate(-90 45.2 146.6)">17</text>
<text x="46.9" y="146.6" transform="rotate(-90 46.9 146.6)">18</text>
<text x="48.6" y="146.6" transform="rotate(-90 48.6 146.6)">19</text>
<text x="50.2" y="146.6" transform="rotate(-90 50.2 146.6)">20</text>
<text x="67.3" y="146.6" transform="rotate(-90 67.3 146.6)">11</text>
<text x="69" y="146.6" transform="rotate(-90 69 146.6)">12</text>
<text x="70.7" y="146.6" transform="rotate(-90 70.7 146.6)">13</text>
<text x="72.3" y="146.6" transform="rotate(-90 72.3 146.6)">14</text>
<text x="74" y="146.6" transform="rotate(-90 74 146.6)">15</text>
<text x="75.7" y="146.6" transform="rotate(-90 75.7 146.6)">16</text>
<text x="77.4" y="146.6" transform="rotate(-90 77.4 146.6)">17</text>
<text x="79.1" y="146.6" transform="rotate(-90 79.1 146.6)">18</text>
<text x="80.8" y="146.6" transform="rotate(-90 80.8 146.6)">19</text>
<text x="82.5" y="146.6" transform="rotate(-90 82.5 146.6)">20</text>
<text x="123.7" y="148.7">32KHz</text>
<text x="130.7" y="148.9">SOUT</text>
<text x="137.2" y="148.2">7</text>
<text x="166.9" y="144.7">7</text>
<text x="169.2" y="148.2">AT24C512</text>
<text x="170.3" y="145.5">WP</text>
<text x="124.5" y="151.6">2</text>
<text x="126.8" y="154.9">DS1307</text>
<text x="127.8" y="152.3">X2</text>
<text x="130.9" y="152.3">VBAT</text>
<text x="137.2" y="151.6">3</text>
<text x="141.9" y="155.2" transform="rotate(-90 141.9 155.2)">2</text>
<text x="39.2" y="159.1" transform="rotate(-90 39.2 159.1)">OSSD8</text>
<text x="40.9" y="159.1" transform="rotate(-90 40.9 159.1)">OSSD7</text>
<text x="42.6" y="159.1" transform="rotate(-90 42.6 159.1)">OSSD6</text>
<text x="44.3" y="159.1" transform="rotate(-90 44.3 159.1)">OSSD5</text>
<text x="46" y="159.1" transform="rotate(-90 46 159.1)">OSSD4</text>
<text x="47.7" y="159.1" transform="rotate(-90 47.7 159.1)">OSSD3</text>
<text x="49.4" y="159.1" transform="rotate(-90 49.4 159.1)">OSSD2</text>
<text x="51.1" y="159.1" transform="rotate(-90 51.1 159.1)">OSSD1</text>
<text x="73.2" y="159.4" transform="rotate(-90 73.2 159.4)">MP3 TX</text>
<text x="74.8" y="159.6" transform="rotate(-90 74.8 159.6)">MP3 OE</text>
<text x="76.5" y="159.6" transform="rotate(-90 76.5 159.6)">MP3 RX</text>
<text x="83.3" y="159.3" transform="rotate(-90 83.3 159.3)">LCD TX</text>
<text x="141.9" y="161.1" transform="rotate(-90 141.9 161.1)">1</text>
<text x="144.1" y="160.6">3V</text>
<text x="68" y="163.1" transform="rotate(-90 68 163.1)">LDARR2-STB</text>
<text x="69.7" y="164.1" transform="rotate(-90 69.7 164.1)">LDARR2-DATA</text>
<text x="71.4" y="163.1" transform="rotate(-90 71.4 163.1)">LDARR2-CLK</text>
<text x="78.2" y="163.1" transform="rotate(-90 78.2 163.1)">LDARR1-STB</text>
<text x="79.9" y="164.1" transform="rotate(-90 79.9 164.1)">LDARR1-DATA</text>
<text x="81.6" y="163.1" transform="rotate(-90 81.6 163.1)">LDARR1-CLK</text>
</g>
</svg>
